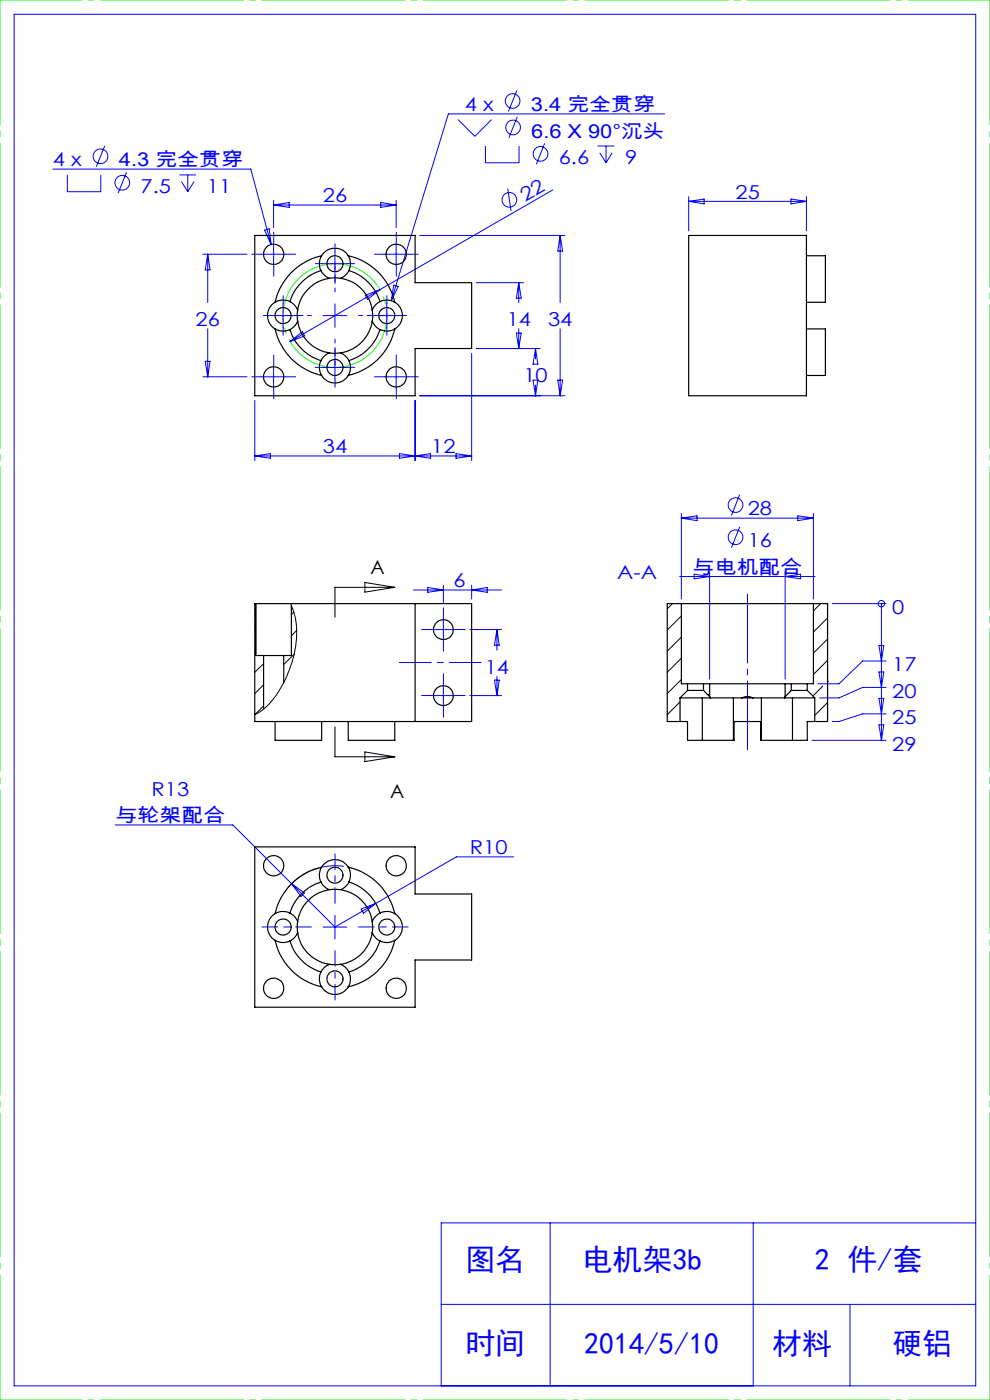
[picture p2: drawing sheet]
<svg xmlns="http://www.w3.org/2000/svg" width="210mm" height="297mm" viewBox="0 0 210 297" stroke-linecap="round" stroke-linejoin="round" font-family="sans-serif">
<g fill="none" stroke="#00f" stroke-width=".21">
<path d="M3 3h204v291h-204zM109.6 19.2l-1.8 4.4M11.2 35.9h42l4.3 16M14.3 37.1v3.6h7.1v-3.6M22.2 30.9l-1.8 4.5M26.8 36.5l-1.8 4.5M38.1 37.1h3.5M38.5 38.5l1.3 2.2M39.8 37.1v3.6M41.2 38.5l-1.4 2.2M97.2 25.4l3.5 3.5 3.6-3.5M103 31v3.5h7.1v-3.5"/>
<path d="M109.7 24.8l-1.8 4.4M115.5 30.4l-1.7 4.5M126.8 31h3.5M127.2 32.4l1.4 2.1M128.6 31v3.5M129.9 32.4l-1.3 2.1M141 24.2h-45.9l-12.1 39.6M43 53.9h9.4M44.1 53.9v10.3M44.1 53.9l.5 3.4h-1.1zM55.6 53.9h4.9M56.1 48.8l1-.3 .4 3.4z"/>
<path d="M58 51.5v4.9M58 42.5v5.8M58 43.5h26M58 43.5l3.3-.5v1zM68.5 55.9h5.1M71 53.4v5.1M80.8 43l3.2 .5-3.2 .5zM81.6 53.9h4.9M84 51.5v4.9M84 42.5v5.8M89 49.9h30.8M101 60h10.1"/>
<path d="M107.7 40l.7 4.8M110 60v4.2M110 60l.6 3.2h-1.1zM117.3 40.3l-36.7 21.2M118.8 49.9v14.3M118.8 49.9l.5 3.4h-1zM146.1 41.7v7.3M146.1 42.7h25M146.1 42.7l3.3-.5v1zM167.8 42.2l3.3 .5-3.3 .5zM171.1 41.7v7.3M43 79.9h9.4"/>
<path d="M43.5 76.7h1.1l-.5 3.2zM44.1 69.7v10.2M55.6 79.9h4.9M57.5 67h5M58 77.5v4.9M60 64.4v5.1M61.5 72.5l2.6-2.1 .5 .9zM68.5 67h5.1M68.5 78h5.1M71 64.4v5.1M71 75.5v5M77.5 62.6l3.1-1.1-2.6 2z"/>
<path d="M79.6 67h5M80.6 61.5l-19.1 11M81.6 79.9h4.9M82.1 64.4v5.1M83.5 60.5l1 .3-1.5 3zM84 77.5v4.9M100 75v22.7M101 73.9h13.6M109.5 70.7h1.1l-.6 3.2zM110 69.7v4.2M113.6 73.9v2.2M113.6 73.9l.5 3.4h-1z"/>
<path d="M118.8 69.7v14.3M54 96.7h46M54 84.9v12.8M54 96.7l3.4-.5v1zM84.7 96.2l6.6 1v-1l-6.6 1zM88.1 84.9v12.8M89 84h30.8M96.7 96.2l3.3 .5-3.3 .5zM113.1 80.6h1l-.5 3.4zM113.6 81.7v2.3M118.3 80.6h1l-.5 3.4zM144.5 108.9v18.2"/>
<path d="M144.5 109.9h28M144.5 109.9l3.3-.5v1.1zM156.9 104.9l-1.7 4.5M156.9 111.8l-1.7 4.4M169.2 109.4l3.3 .5-3.3 .6zM172.5 108.9v18.2M87.7 125.2h18.7M90.7 124.6l3.4 .6-3.4 .5zM91.5 133.6h5.1M94.1 124.1v3.9M94.1 131.1v5M99.7 133.6h6.7"/>
<path d="M100 124.1v3M100 125.2l3.4-.6v1.1zM105.4 133.6v4.3M105.4 133.6l.5 3.3h-1zM144.2 122.3h28.7M147.2 121.8l3.3 .5-3.3 .5zM150.5 121.3v22.8M166.5 121.3v22.8M166.5 122.3l3.3-.5v1zM176.5 128.1h11.5M186.4 136.9h1.1l-.5 3.3zM187 128.1v29"/>
<path d="M187 128.1h.1M91.5 147.6h5.1M94.1 145.1v5M99.7 147.6h6.7M104.9 144.3h1l-.5 3.3zM105.4 143.5v4.1M172.2 157.1h15.8M186.4 142.6h1.1l-.5 3.2zM186.4 148.2h1.1l-.5 3.2zM186.4 153.8h1.1l-.5 3.3zM188 140.2h-5l-5 4.9h-4.5M188 145.8h-5l-5 2.3h-4.2"/>
<path d="M188 151.4h-5l-5 1.7h-1.5M24.4 175h25l12.4 12.5M61.8 187.5l9.2 9.2 8.7-5M61.8 187.5l2.8 1.9-.8 .8zM68.5 196.7h5.1M71 194.2v5M72.9 183.8a12.9 12.9 0 0 0-11.7 4.4M76.6 192.9l3.1-1.2-2.6 2zM109 181.8h-12.2l-17.1 9.9M116.7 259.4v34.6M159.8 259.4v34.6M207 259.4h-113.4v34.6"/>
<path d="M93.6 276.7h113.4M180.3 276.7v17.3"/>
<circle cx="21.3" cy="33.1" r="1.55"/>
<circle cx="25.9" cy="38.8" r="1.55"/>
<circle cx="108.8" cy="21.4" r="1.56"/>
<circle cx="108.8" cy="27" r="1.56"/>
<circle cx="114.6" cy="32.6" r="1.56"/>
<circle cx="108.1" cy="42.4" r="1.55"/>
<circle cx="156" cy="107.1" r="1.56"/>
<circle cx="156" cy="114" r="1.55"/>
<circle cx="187" cy="128.1" r=".68"/>
</g>
<path d="M81.6 63.7a11 11 0 0 0-18.4-4.5 11 11 0 0 0 4.8 18.3 11 11 0 0 0 13.8-12.9l-.2-.9" fill="none" stroke="#0f0" stroke-width=".21" stroke-dasharray="30.5 1.3 1.3 1.3" stroke-dashoffset="-2.2" stroke-linecap="butt"/>
<g fill="none" stroke="#000" stroke-width=".21">
<path d="M54.3 137.9l-.3 .2M54.3 128.9l-.3 .3M54.3 133.4l-.3 .3M61.6 128.1a17.7 17.7 0 0 1-.3 14.1 18 18 0 0 1-6.5 9l-.8 .4M62.3 129.9l-.5 .5M62.4 138.8l-2.2 2.2M62.9 133.7l-1.1 1.2M77.4 123.6l6.3 1-6.3 1zM83.7 124.6h-12.7v6.3M142.6 128.1l-1.1 1.1M144.5 130.7l-3 3M144.5 135.1l-3 3"/>
<path d="M144.5 139.6l-3 3M174.1 128.1l-1.6 1.5M175.5 131.1l-3 3M175.5 135.6l-3 3M55.9 140.8l-1.9 1.8M55.9 145.3l-1.9 1.8M55.9 149.8l-1.8 1.7M71 154.2v6.3h12.7M77.4 159.5l6.3 1-6.3 1.1zM144.3 148.9l-2.8 2.7M144.5 144.1l-3 3M150.5 147.1l-.3 .3"/>
<path d="M174.5 145.6l-2.1 2.1M175.5 144.6h.1M175.5 140.1l-3 3M175.5 149l-2.7 2.8"/>
</g>
<g fill="none" stroke="#00f" stroke-width=".21" stroke-dasharray="30.5 1.3 1.3 1.3">
<path d="M55.6 53.9h-2.2M58.1 51.4v-2.1M58.1 56.4v2.2M60.6 53.9h2.1M68.6 55.9h-1.7M71.1 53.4v-1.7M71.1 58.4v1.7M73.6 55.9h1.7M81.6 53.9h-2.2M84.1 51.4v-2.1M84.1 56.4v2.2M86.6 53.9h2.1"/>
<path d="M55.6 79.9h-2.2M57.6 66.9h-1.7M58.1 77.4v-2.1M60.1 64.4v-1.7M60.1 69.4v1.7M60.6 79.9h2.1M62.6 66.9h1.7M68.6 77.9h-1.7M71.1 75.4v-1.7M73.6 77.9h1.7M79.6 66.9h-1.7M81.6 79.9h-2.2"/>
<path d="M82.1 64.4v-1.7M82.1 69.4v1.7M84.1 77.4v-2.1M84.6 66.9h1.7M86.6 79.9h2.1M58.1 82.4v2.2M71.1 80.4v1.7M84.1 82.4v2.2M91.6 133.6h-2.1M94.1 131.1v-2.1M94.1 136.1v2.1M96.6 133.6h2.1"/>
<path d="M91.6 147.6h-2.1M94.1 145.1v-2.1M94.1 150.1v2.1M96.6 147.6h2.1"/>
</g>
<path d="M66.1 196.6h-10.5M71.1 191.6v-10.5M76.1 196.6h10.5M71.1 201.6v10.5" fill="none" stroke="#00f" stroke-width=".21" stroke-dasharray="30.5 1.3 1.3 1.3" stroke-dashoffset="27.1"/>
<path d="M66.1 66.9h-5.5M71.1 61.9v-5.5M71.1 71.9v5.5M76.1 66.9h5.5" fill="none" stroke="#00f" stroke-width=".21" stroke-dasharray="30.5 1.3 1.3 1.3" stroke-dashoffset="29.6"/>
<path d="M84.7 140.6h17.4" fill="none" stroke="#00f" stroke-width=".21" stroke-dasharray="30.5 1.3 1.3 1.3" stroke-dashoffset="23.7"/>
<path d="M158.6 159.1v-33" fill="none" stroke="#00f" stroke-width=".21" stroke-dasharray="30.5 1.3 1.3 1.3" stroke-dashoffset="15.9"/>
<path d="M0 0h210M0 297h210" fill="none" stroke="#0f0" stroke-width=".21" stroke-dasharray="30.5 1.3 1.3 1.3" stroke-dashoffset="13.1"/>
<path d="M210 0v297M0 297v-297" fill="none" stroke="#0f0" stroke-width=".21" stroke-dasharray="30.5 1.3 1.3 1.3" stroke-dashoffset="3.9"/>
<g fill="none" stroke="#000" stroke-width=".25">
<path d="M54 49.9h34.1v10.1h11.9v13.9h-11.9v10.1h-34.1zM68.1 57.4a10.3 10.3 0 0 0-6.6 6.6M68.1 57.4a3.4 3.4 0 0 0 1.8 1.7M68.2 54.3a3.1 3.1 0 0 0-.1 3.1M68.2 54.3a13.1 13.1 0 0 0-9.9 9.8M68.2 54.3a3.3 3.3 0 0 1 5.7 0M69.9 59.1h2.3M69.9 59.1a8 8 0 0 0-6.8 6.7M72.2 59.1a8 8 0 0 1 6.8 6.7M73.9 54.3a3.4 3.4 0 0 1 .1 3.1M73.9 54.3a13.1 13.1 0 0 1 9.8 9.8M74 57.4a10.3 10.3 0 0 1 6.6 6.6"/>
<path d="M74 57.4a3.4 3.4 0 0 1-1.8 1.7M146.1 49.9h25v34.1h-25zM171.1 54.3h4v9.8h-4M58.3 69.8a13.1 13.1 0 0 0 9.9 9.9M58.3 69.8a3.4 3.4 0 0 0 3.2 .1M58.3 64.1a3.3 3.3 0 0 0 0 5.7M61.5 64a3.1 3.1 0 0 0-3.2 .1M61.5 69.9a10.3 10.3 0 0 0 6.6 6.6M61.5 64a3.4 3.4 0 0 1 1.6 1.8M63.1 68.1a3.4 3.4 0 0 1-1.6 1.8M63.1 65.8v2.3M63.1 68.1a8 8 0 0 0 6.8 6.8"/>
<path d="M68.1 76.5a3.1 3.1 0 0 0 .1 3.2M68.2 79.7a3.3 3.3 0 0 0 5.7 0M69.9 74.9h2.3M69.9 74.9a3.4 3.4 0 0 0-1.8 1.6M72.2 74.9a3.4 3.4 0 0 1 1.8 1.6M74 76.5a3.4 3.4 0 0 1-.1 3.2M79 68.1a3.4 3.4 0 0 0 1.6 1.8M79 65.8v2.3M79 68.1a8 8 0 0 1-6.8 6.8M80.6 64a3.1 3.1 0 0 1 3.1 .1M80.6 69.9a10.3 10.3 0 0 1-6.6 6.6M80.6 64a3.4 3.4 0 0 0-1.6 1.8"/>
<path d="M83.7 69.8a13.1 13.1 0 0 1-9.8 9.9M83.7 69.8a3.4 3.4 0 0 1-3.1 .1M83.7 64.1a3.3 3.3 0 0 1 0 5.7M171.1 69.8h4v9.9h-4M54 128.1h46v25h-46zM54.3 128.1v11h1.6M55.9 139.1h4.3M55.9 139.1v11.4M60.2 139.1v5.7M61.8 128.4v10.7h-1.6M88.1 128.1v25M144.5 128.1h28"/>
<path d="M144.5 128.1h-3v25h2.8M144.5 128.1v17h1.3M172.5 128.1h3v25h-2.7M172.5 128.1v17h-1.3M58.3 153.1v4h9.9v-4M73.9 153.1v4h9.8v-4M144.3 153.1h1.5v4h3.2M144.3 148.1h4.7M144.3 148.1v5M145.8 146.5h3.4M145.8 145.1h3.4M145.8 145.1v1.4"/>
<path d="M145.8 146.5l-1.5 1.6M149 148.1h1.6M149 157.1h6.6M149 148.1v9M149.2 145.1h1.3M149.2 146.5l1.3 1.3M149.2 145.1v1.4M150.5 147.8l.1 .3M150.5 145.1h16M150.5 145.1v2.7M150.6 148.1h6.8M155.6 157.1h.1v-4h5.7v4h.1"/>
<path d="M155.6 148.1v9M157.4 148.1l.9-.3h.7l.7 .3M157.4 148.1h2.3M159.7 148.1h6.7M161.5 157.1h6.6M161.5 148.1v9M166.4 148.1h1.7M166.5 147.8l-.1 .3M166.5 145.1h1.4M166.5 145.1v2.7M167.9 146.5h3.3M167.9 145.1h3.3"/>
<path d="M167.9 146.5l-1.4 1.3M167.9 145.1v1.4M168.1 148.1h4.7M168.1 148.1v9M171.2 146.5l1.6 1.6M171.2 145.1v1.4M172.8 153.1h-1.6v4h-3.1M172.8 148.1v5M54 179.7h34.1v9.9h11.9v14.1h-11.9v10h-34.1zM58.3 199.5a13.1 13.1 0 0 0 9.9 9.8M58.3 199.5a3.4 3.4 0 0 0 3.2 .1M58.3 193.8a3.3 3.3 0 0 0 0 5.7"/>
<path d="M61.5 193.7a3.2 3.2 0 0 0-3.2 .1M61.5 199.6a10.1 10.1 0 0 0 6.6 6.6M61.5 193.7a3.4 3.4 0 0 1 1.6 1.8M63.1 197.8a3.4 3.4 0 0 1-1.6 1.8M63.1 195.5v2.3M63.1 197.8a8 8 0 0 0 6.8 6.8M68.1 187.1a10.1 10.1 0 0 0-6.6 6.6M68.1 187.1a3.2 3.2 0 0 0 1.8 1.6M68.2 184a3.1 3.1 0 0 0-.1 3.1M68.2 184a13.1 13.1 0 0 0-9.9 9.8M68.2 184a3.3 3.3 0 0 1 5.7 0M69.9 188.7h2.3"/>
<path d="M69.9 188.7a8.1 8.1 0 0 0-6.8 6.8M72.2 188.7a8.1 8.1 0 0 1 6.8 6.8M73.9 184a3.4 3.4 0 0 1 .1 3.1M73.9 184a13.1 13.1 0 0 1 9.8 9.8M74 187.1a10.1 10.1 0 0 1 6.6 6.6M74 187.1a3.2 3.2 0 0 1-1.8 1.6M79 197.8a3.4 3.4 0 0 0 1.6 1.8M79 195.5v2.3M79 197.8a8 8 0 0 1-6.8 6.8M80.6 193.7a3.2 3.2 0 0 1 3.1 .1M80.6 199.6a10.1 10.1 0 0 1-6.6 6.6M80.6 193.7a3.4 3.4 0 0 0-1.6 1.8"/>
<path d="M83.7 199.5a13.1 13.1 0 0 1-9.8 9.8M83.7 199.5a3.4 3.4 0 0 1-3.1 .1M83.7 193.8a3.3 3.3 0 0 1 0 5.7M68.1 206.2a3.1 3.1 0 0 0 .1 3.1M68.2 209.3a3.3 3.3 0 0 0 5.7 0M69.9 204.6h2.3M69.9 204.6a3.2 3.2 0 0 0-1.8 1.6M72.2 204.6a3.2 3.2 0 0 1 1.8 1.6M74 206.2a3.4 3.4 0 0 1-.1 3.1"/>
<circle cx="58.1" cy="54" r="2.15"/>
<circle cx="71" cy="55.9" r="1.7"/>
<circle cx="84.1" cy="54" r="2.15"/>
<circle cx="58.1" cy="79.9" r="2.15"/>
<circle cx="60" cy="67" r="1.7"/>
<circle cx="71.1" cy="77.9" r="1.69"/>
<circle cx="82" cy="67" r="1.7"/>
<circle cx="84.1" cy="79.9" r="2.15"/>
<circle cx="94.1" cy="133.6" r="2.1"/>
<circle cx="94.1" cy="147.6" r="2.1"/>
<circle cx="58.1" cy="183.7" r="2.15"/>
<circle cx="60" cy="196.7" r="1.7"/>
<circle cx="71" cy="185.7" r="1.7"/>
<circle cx="82" cy="196.7" r="1.7"/>
<circle cx="84.1" cy="183.7" r="2.15"/>
<circle cx="58.1" cy="209.7" r="2.15"/>
<circle cx="71.1" cy="207.7" r="1.69"/>
<circle cx="84.1" cy="209.7" r="2.15"/>
</g>
<g font-size="6.3" fill="#00f">
<text x="98.7" y="269.5">图名</text>
<text x="123.6" y="269.5">电机架3b</text>
<text x="172.8" y="269.5">2 件/套</text>
<text x="98.7" y="287.3">时间</text>
<text x="123.9" y="287.3">2014/5/10</text>
<text x="163.8" y="287.3">材料</text>
<text x="189.3" y="287.3">硬铝</text>
</g>
<g font-size="4.1" fill="#00f">
<text x="98.6" y="23.6">4 x</text>
<text x="112.6" y="23.6">3.4 完全贯穿</text>
<text x="112.7" y="29.2">6.6 X 90°沉头</text>
<text x="11.2" y="35.3">4 x</text>
<text x="25.2" y="35.3">4.3 完全贯穿</text>
<text x="118.5" y="34.8">6.6</text>
<text x="132.6" y="34.8">9</text>
<text x="29.8" y="40.9">7.5</text>
<text x="43.9" y="40.9">11</text>
<text x="68.5" y="42.9">26</text>
<text x="111.4" y="42.9" transform="rotate(-30 111.4 42.9)">22</text>
<text x="156" y="42.1">25</text>
<text x="41.5" y="69.1">26</text>
<text x="107.5" y="69.1">14</text>
<text x="116.3" y="69.1">34</text>
<text x="111" y="81.1">10</text>
<text x="68.5" y="96.1">34</text>
<text x="91.5" y="96.1">12</text>
<text x="158.6" y="109.3">28</text>
<text x="158.6" y="116.1">16</text>
<text x="96.2" y="124.6">6</text>
<text x="130.9" y="122.7">A-A</text>
<text x="146.9" y="121.7">与电机配合</text>
<text x="189.3" y="130.3">0</text>
<text x="102.8" y="142.9">14</text>
<text x="189.3" y="142.4">17</text>
<text x="189.3" y="148">20</text>
<text x="189.3" y="153.6">25</text>
<text x="189.3" y="159.3">29</text>
<text x="32.1" y="168.8">R13</text>
<text x="24.5" y="174.4">与轮架配合</text>
<text x="99.7" y="181.2">R10</text>
</g>
<g font-size="4.1">
<text x="78.6" y="121.9">A</text>
<text x="82.8" y="169.4">A</text>
</g>
</svg>
